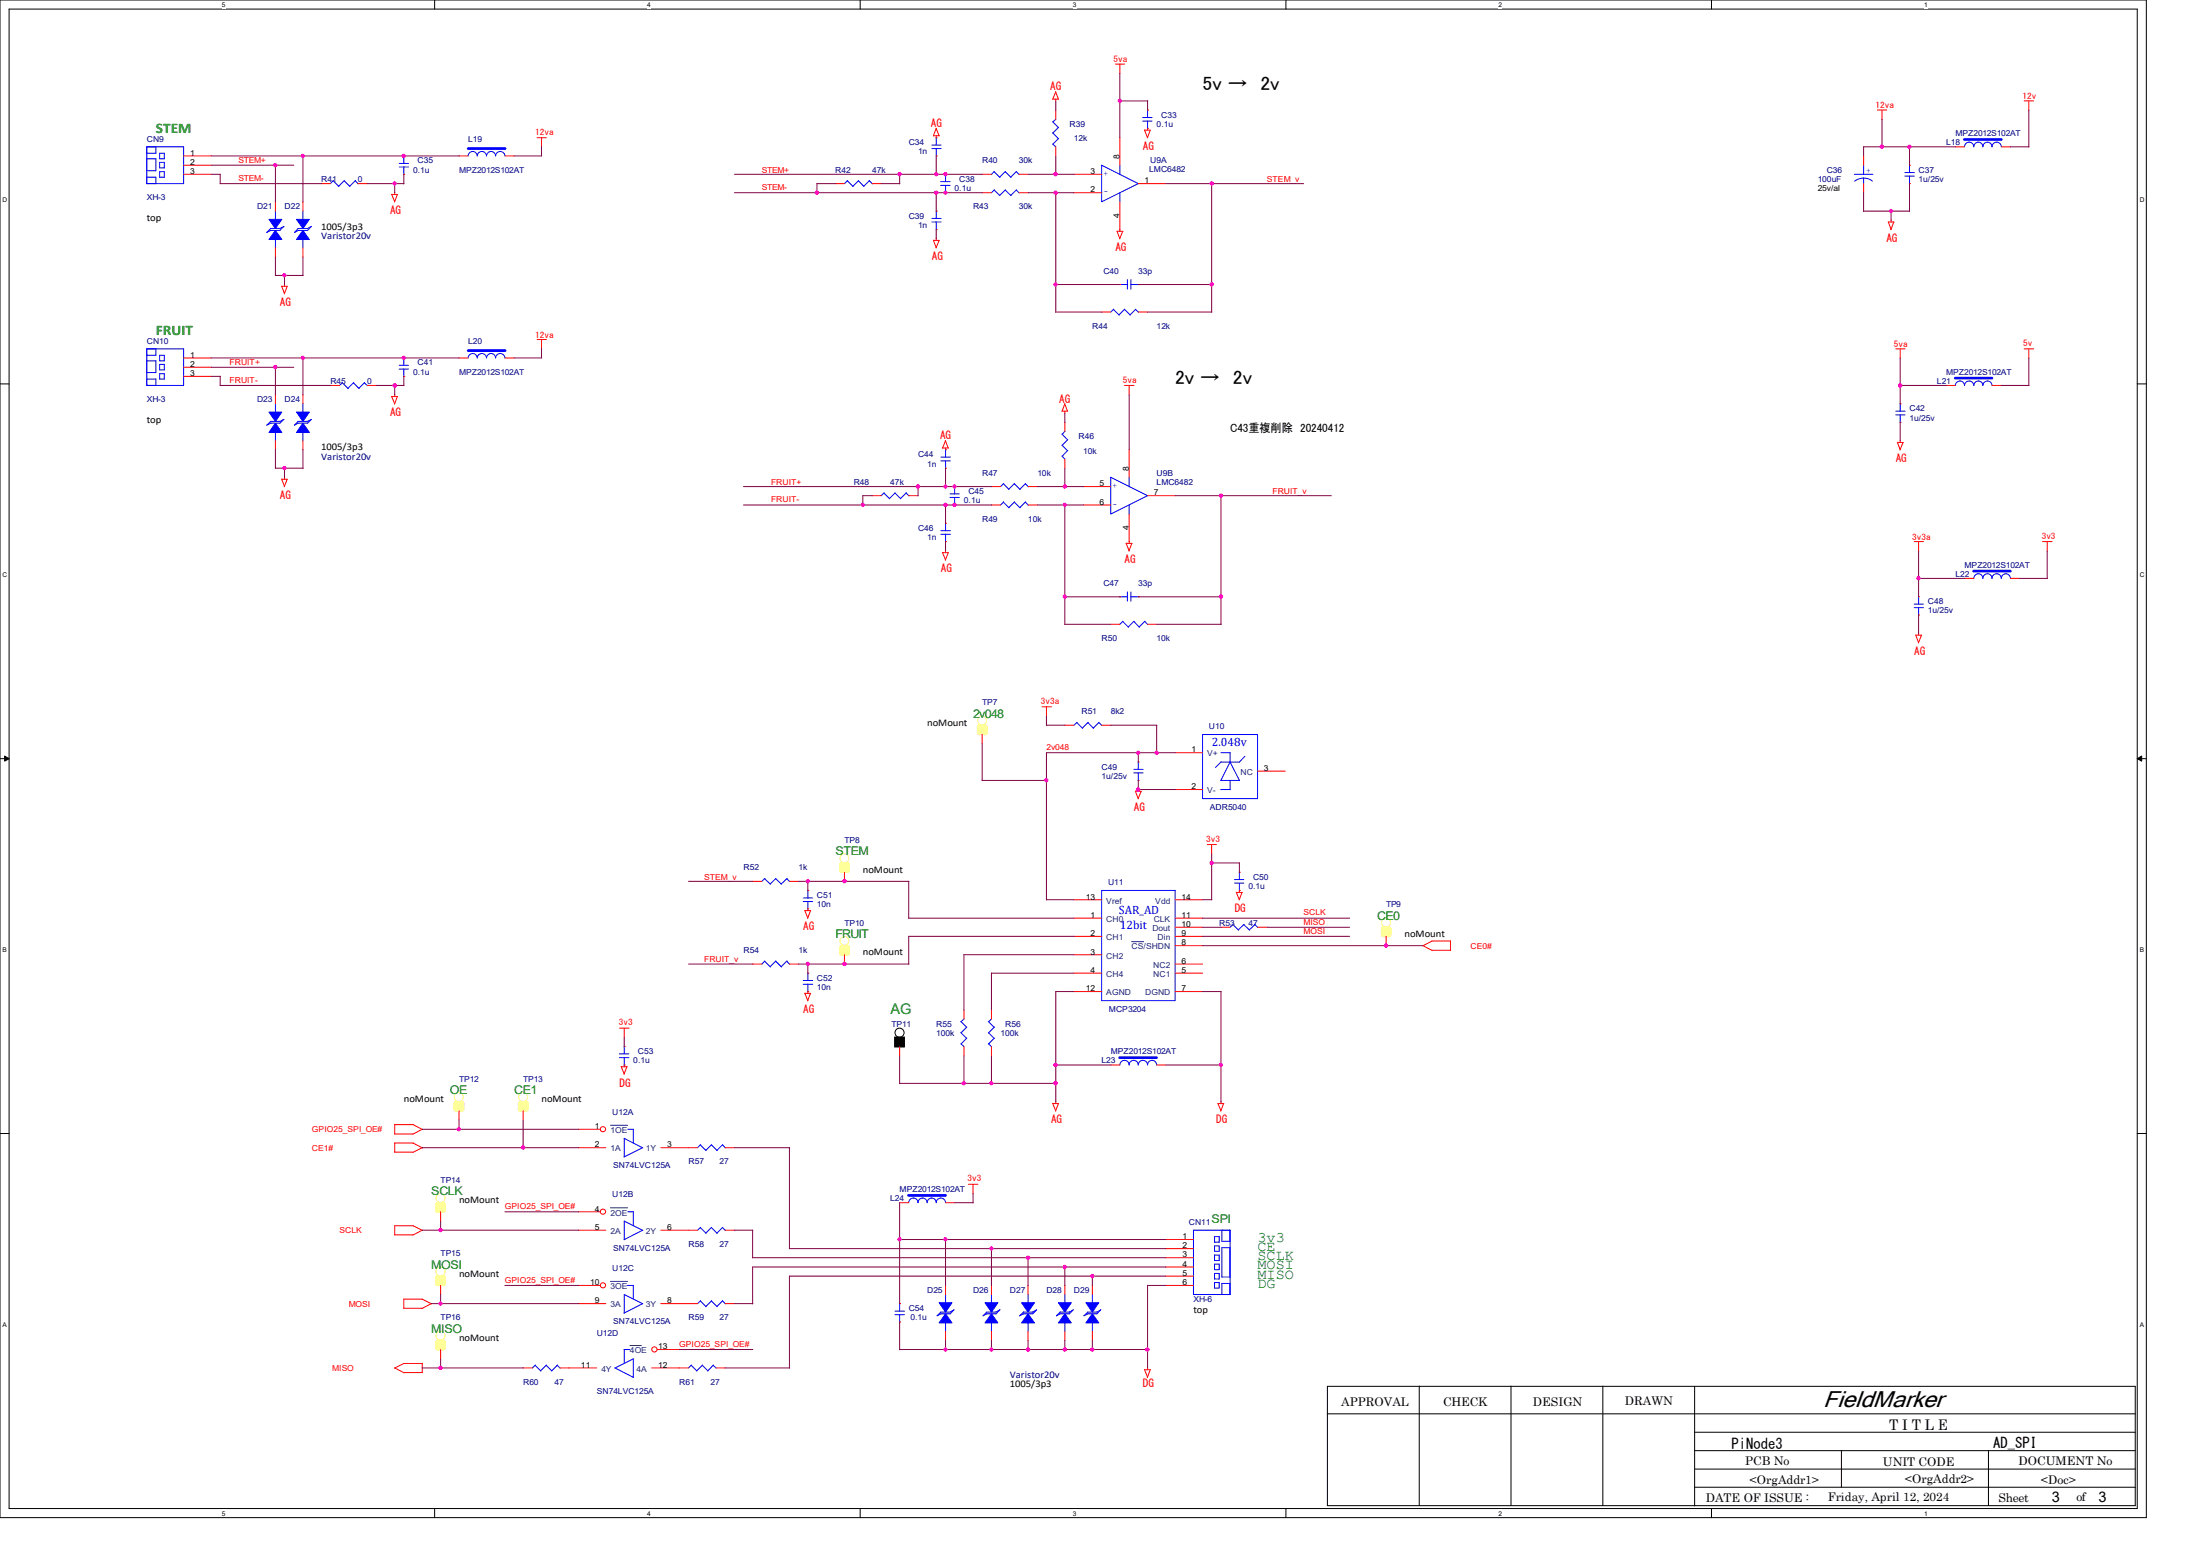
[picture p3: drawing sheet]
<svg xmlns="http://www.w3.org/2000/svg" width="420mm" height="297mm" viewBox="0 0 420 297" stroke-linecap="round" stroke-linejoin="round" font-family="sans-serif">
<path d="M0 0h409.7v289.7h-409.7zM1.7 1.7h406.3v286.3h-406.3z" fill="none" stroke="#000" stroke-width=".19"/>
<g fill="#fff">
<path d="M42.3 .2h.7v1.4h-.7z"/>
<path d="M42.3 288.2h.7v1.4h-.7z"/>
</g>
<path d="M83 0v1.7M83 288v1.7" fill="none" stroke="#000" stroke-width=".19"/>
<g fill="#fff">
<path d="M123.6 .2h.6v1.4h-.6z"/>
<path d="M123.6 288.2h.6v1.4h-.6z"/>
</g>
<path d="M164.2 0v1.7M164.2 288v1.7" fill="none" stroke="#000" stroke-width=".19"/>
<g fill="#fff">
<path d="M204.8 .2h.7v1.4h-.7z"/>
<path d="M204.8 288.2h.7v1.4h-.7z"/>
</g>
<path d="M245.5 0v1.7M245.5 288v1.7" fill="none" stroke="#000" stroke-width=".19"/>
<g fill="#fff">
<path d="M286.1 .2h.7v1.4h-.7z"/>
<path d="M286.1 288.2h.7v1.4h-.7z"/>
</g>
<path d="M326.7 0v1.7M326.7 288v1.7" fill="none" stroke="#000" stroke-width=".19"/>
<g fill="#fff">
<path d="M367.3 .2h.7v1.4h-.7z"/>
<path d="M367.3 288.2h.7v1.4h-.7z"/>
<path d="M.5 37.5h.9v1.4h-.9z"/>
<path d="M408.5 37.5h.9v1.4h-.9z"/>
<path d="M.5 109.1h.9v1.3h-.9z"/>
<path d="M408.5 109.1h.9v1.3h-.9z"/>
</g>
<path d="M0 73.3h1.7M408 73.3h1.7" fill="none" stroke="#000" stroke-width=".19"/>
<g fill="#fff">
<path d="M.5 180.6h.8v1.4h-.8z"/>
<path d="M408.5 180.6h.8v1.4h-.8z"/>
</g>
<path d="M0 144.8h1.7M408 144.8h1.7" fill="none" stroke="#000" stroke-width=".19"/>
<path d="M.9 144.3l.8 .5-.8 .5zM408 144.8l.9-.5v1z" fill="#000" stroke="#000" stroke-width=".19"/>
<g fill="#fff">
<path d="M.5 252.1h.8v1.4h-.8z"/>
<path d="M408.5 252.1h.8v1.4h-.8z"/>
</g>
<g fill="none" stroke="#000" stroke-width=".19">
<path d="M171.7 198v.4M171.7 199.4v.4M0 216.4h1.7M408 216.4h1.7M253.4 269.9h154.2M253.4 264.6h154.2v22.8h-154.2zM270.9 264.6v22.8M288.5 264.6v22.8M306 264.6v22.8M323.5 273.4h84.1M323.5 276.9h84.2M323.5 264.6v22.8"/>
<path d="M351.5 276.9v7M379.6 276.9v10.5M323.5 280.4h84.1M323.5 283.9h84.2"/>
<circle cx="171.7" cy="197.1" r=".87"/>
</g>
<g fill="none" stroke="#f00" stroke-width=".19">
<path d="M201 18.9h1.1M201.5 17.5l.6 1.4M201.5 18.9v.4M201.5 17.5l-.5 1.5M212.9 12.2h1.8M213.8 12.2v1.9M386.4 19.3h1.8M387.3 19.3v1.7M35.1 29.8h5.2M35.1 31.5h5.2M35.1 33.3h5.2M52.6 38.5v1.8"/>
<path d="M57.8 38.5v1.8M61.3 35.1h1.8M68.3 35.1h1.8M74.8 37.1l.6 1.4M74.8 37.1h1.1l-.6 1.5M75.4 36.7v.4M77.1 33.3h.1M77.1 29.8h.1M87.6 29.8h1.8M96.4 29.8h1.7M102.5 26.3h1.8M103.4 26.3v1.8"/>
<path d="M159.5 35.1h1.7M166.5 35.1h1.7M178.2 25.9h1.1M178.7 24.5l.6 1.4M178.7 26.3h.1M178.7 29.8h.1M178.7 25.9v.4M178.7 24.5l-.5 1.5M180.5 36.8h.1M180.5 33.3h.1M187.5 33.3h1.8M187.5 36.8h1.8"/>
<path d="M194.5 33.3h1.8M194.5 36.8h1.8M201.5 21v1.8M201.5 28v1.8M205 33.3h5.3M205 36.8h5.3M213.8 26.3v5.2M213.8 38.5v5.7M217.3 35.1h5.2M218.5 24.8l.6 1.5M218.5 24.8h1.1M219.1 24.5h.1"/>
<path d="M219.1 21h.1M219.1 24.5v.3M219.6 24.8l-.6 1.5M355.8 29.8v1.7M355.8 35.1v1.7M358.4 21h1.8M359.3 21v1.8M364.5 31.5h.1M364.5 35.1h.1M373.3 28h1.7M382.1 28h1.7M52.6 47.3v1.8"/>
<path d="M53.8 54.6l.5 1.4M53.8 54.7h1.1M54.3 54.3v.4M54.8 54.7l-.5 1.4M57.8 47.3v1.8M178.2 45.8l.5 1.5M178.2 45.9h1.1M178.7 40.3h.1M178.7 43.8h.1M178.7 45.5v.4M179.3 45.9l-.6 1.4M210.3 59.6h1.7"/>
<path d="M213.2 44.1l.6 1.5M213.3 44.2h1.1M213.8 54.3h.1M214.3 44.2l-.6 1.4M217.3 54.3h.1M217.3 59.6h1.8M360.5 42.3l.5 1.5M360.5 42.4h1.1M361 42v.4M361.5 42.4l-.5 1.5M35.1 68.3h5.2M35.1 70.1h5.2"/>
<path d="M35.1 71.8h5.2M52.6 75.4v1.7M57.8 75.4v1.7M63.1 73.6h1.7M70.1 73.6h1.7M74.8 75.6l.6 1.5M74.8 75.7h1.1l-.6 1.4M75.4 75.3v.4M77.1 71.8h.1M77.1 68.3h.1M87.6 68.3h1.8M96.4 68.3h1.7"/>
<path d="M102.5 64.8h1.8M103.4 64.8v1.8M202.8 78.5h1M203.2 77l.6 1.5M203.3 78.5v.4M203.3 77.1l-.6 1.4M214.7 73.6h1.8M215.6 73.6v1.8M361.9 66.6h1.8M362.8 77.1h.1M362.8 66.6v1.8M371.5 73.6h1.8"/>
<path d="M380.3 73.6h1.8M386.4 66.6h1.8M387.3 66.6v1.8M52.6 84.1v1.8M53.8 91.4l.5 1.5M53.8 91.5h1.1M54.3 91.1v.4M54.8 91.5l-.5 1.4M57.8 84.1v1.8M166.5 94.6h1.7M173.5 94.6h1.8M180 85.5h1.1"/>
<path d="M180.5 84.1l.5 1.4M180.5 85.9h.1M180.5 89.4h.1M180.5 99.9h.1M180.5 85.5v.4M180.5 84.1l-.6 1.5M182.2 96.4h.1M182.2 92.9h.1M189.3 92.9h1.7M189.3 96.4h1.7M196.3 92.9h1.7M196.3 96.4h1.7"/>
<path d="M203.3 80.6v1.7M203.3 87.6v1.8M206.8 92.9h5.2M206.8 96.4h5.2M215.6 85.9v5.2M215.6 98.1v5.6M219.1 94.6h5.2M362.2 84.4l.6 1.5M362.2 84.5h1.1M362.8 80.6h.1M362.8 84.1v.4M363.3 84.5l-.6 1.4"/>
<path d="M179.9 105.5l.6 1.4M180 105.5h1.1M180.5 103.4h.1M180.5 105.1v.4M181 105.5l-.5 1.4M212 119.2h1.8M213.8 113.9h.1M215 103.7l.6 1.5M215 103.7h1.1M216.1 103.7l-.6 1.5M217.3 113.9h.1M219.1 119.2h1.7"/>
<path d="M365.4 103.4h1.8M366.3 113.9h.1M366.3 117.4h.1M366.3 103.4v1.8M375 110.4h1.8M383.8 110.4h1.8M389.9 103.4h1.9M390.8 103.4v1.8M198.9 134.9h1.8M199.8 134.9v1.8M203.3 138.4h1.7M210.3 138.4h1.7"/>
<path d="M365.7 121.2l.5 1.5 .6-1.5M365.8 121.2h1.1M366.3 120.9v.3M187.5 140.2v1.7M216.7 151l.6 1.4M216.8 151h1.1l-.6 1.5M217.3 145.5h.1M217.3 149h.1M217.3 150.7v.3M224.3 143.7h5.3M224.3 150.7h5.3M240.1 147.2h5.3"/>
<path d="M143.7 168.2h1.8M150.7 168.2h1.7M153.6 173.8l.6 1.5M153.7 173.8h1.1M154.2 170h.1M154.2 173.5h.1M154.2 173.4v.4M154.7 173.8l-.5 1.5M161.2 166.5v1.7M205 175.3h5.3M205 178.7h5.3M205 171.7h5.3"/>
<path d="M224.3 177h5.3M224.3 175.3h5.3M224.3 178.7h5.3M224.3 171.7h5.3M230.5 161.2h1.7M231.3 161.2v1.8M233.1 177h1.7M236 170.3l.6 1.5 .5-1.5M236.1 170.3h1.1M236.6 170h.1M236.6 166.5h.1M236.6 169.9v.4"/>
<path d="M240.1 177h1.8M264.6 178.7v1.8M273.3 179.6h3.6M273.4 179.6l-1.8 1M276.9 179.6v1.8M118.3 196.3h1.8M119.2 199.8h.1M119.2 196.3v1.8M143.7 184h1.8M150.7 184h1.7M153.6 189.6l.6 1.4M153.7 189.6h1.1"/>
<path d="M154.2 185.8h.1M154.2 189.3h.1M154.2 189.2v.4M154.7 189.6l-.5 1.5M161.2 182.2v1.8M171.7 199.8v1.7M184 192.8v1.7M184 199.8v1.7M189.3 192.8v1.7M189.3 199.8v1.7M205 182.2h5.3M205 185.8h5.3"/>
<path d="M205 189.3h5.3M224.3 184h5.3M224.3 185.8h5.3M224.3 189.3h5.3M224.3 180.5h5.3M271.7 180.5l1.7 .9M273.4 181.4h3.5M75.3 216.5h3.6M75.3 219.9h3.6M75.4 214.6v1.9M75.4 218.1v1.8M75.4 214.7h3.5"/>
<path d="M75.4 218.2h3.5M78.9 214.7l1.7 .9M78.9 218.2l1.7 .9M80.6 215.6l-1.8 .9M80.6 219.1l-1.8 .9M87.6 212v1.8M99.9 212v1.8M110.4 219.1h5.3M110.4 215.6h4.2M118.6 203.6l.6 1.4M118.6 203.6h1.1l-.6 1.5M119.2 203.3h.1"/>
<path d="M119.2 203.2v.4M126.2 219.1h7M138.4 219.1h1.8M201 210.6l.5 1.4M201 210.7h1.1M201.5 210.3v.4M202.1 210.7l-.6 1.4M212 203.3h1.8M220.8 203.3h1.7M232.5 210.6l.6 1.4M232.5 210.7h1.1l-.6 1.4M233.1 210.3v.4"/>
<path d="M75.3 235.7h3.6M78.9 234l1.7 .9M78.9 234h-3.5v1.7M80.6 234.8l-1.8 1M84.1 231.3v1.8M110.4 234.8h5.3M110.4 231.3h4.2M126.2 234.8h7M138.4 234.8h1.8M171.7 229.6h1.8M180.5 229.6h1.7M184.9 226.1h1.8"/>
<path d="M185.8 226.1v1.8M222.5 236.6h5.3M222.5 238.3h5.3M77 249.7h3.6M77.1 248h3.5M77.1 247.9v1.8M80.6 248l1.8 .9M82.3 248.8l-1.7 1M84.1 245.4v1.7M84.1 257.6v1.8M110.4 248.8h5.3M110.4 245.4h4.2"/>
<path d="M125.5 257.6h4.2M126.2 248.8h7M138.4 248.8h1.8M171.7 248.8h.1M171.7 252.3h.1M180.5 245.4v1.7M180.5 254.1v1.8M189.3 245.4v1.7M189.3 254.1v1.8M196.3 245.4v1.7M196.3 254.1v1.8M203.3 245.4v1.7"/>
<path d="M203.3 254.1v1.8M208.5 245.4v1.7M208.5 254.1v1.8M222.5 245.4h5.3M222.5 240.1h5.3M222.5 241.9h5.3M222.5 243.6h5.3M75.4 261.1l1.7 .9M77 260.3h3.6M77.1 260.3l-1.8 .9M77.1 262h3.5M80.6 260.2v1.8"/>
<path d="M99.9 261.1h1.7M106.9 261.1h7M124.4 261.1h7M136.7 261.1h1.7M218.5 261.4l.6 1.5M218.5 261.5h1.1M219.1 261.1v.4M219.6 261.5l-.6 1.4"/>
<circle cx="115.1" cy="215.5" r=".5"/>
<circle cx="115.1" cy="231.3" r=".5"/>
<circle cx="115.1" cy="245.3" r=".5"/>
<circle cx="124.9" cy="257.6" r=".5"/>
</g>
<g fill="none" stroke="#00f" stroke-width=".19">
<path d="M28 28h7.1v7.1h-7.1zM28 30.3h1.8v2.3h-1.8M28 33.8h1.8v1.3M29.8 28v1.3h-1.8M30.5 29.3h.9v1h-.9zM30.5 32.8h.9v1h-.9zM30.5 31h.9v1h-.9zM63.6 34.5l1.1 1.1M63.6 34.5l-.5 .6M65.7 34.5l1.1 1.1M65.7 34.5l-1.1 1.1M67.8 34.5l.6 .6"/>
<path d="M67.9 34.5l-1.1 1.1M76.2 31.9h1.8M76.2 31.2h1.8M77.1 29.7v1.5M77.1 31.9v1.4M89.4 29.8a.87 .87 0 0 1 .8-.9 .87 .87 0 0 1 .9 .9 .89 .89 0 0 1 .9-.9 .89 .89 0 0 1 .9 .9 .87 .87 0 0 1 .8-.9 .87 .87 0 0 1 .9 .9 .89 .89 0 0 1 .9-.9 .89 .89 0 0 1 .9 .9M161.8 34.5l1.1 1.1M161.8 34.5l-.6 .6M163.9 34.5l1 1.1M163.9 34.5l-1.1 1.1M165.9 34.5l.6 .6M166 34.5l-1.1 1.1"/>
<path d="M177.9 27.7h1.8M177.9 28.4h1.8M178.7 26.2v1.5M178.7 28.4v1.4M179.6 35.4h1.8M179.6 34.7h1.8M180.5 33.2v1.5M180.5 35.4v1.4M189.8 32.8l1.1 1.1M189.8 36.3l1.1 1M189.8 32.7l-.5 .6M189.8 36.2l-.5 .6"/>
<path d="M191.9 32.8l1.1 1.1M191.9 36.3l1.1 1M191.9 32.7l-1.1 1.1M191.9 36.2l-1.1 1.1M194 32.8l.6 .5M194 36.3l.6 .5M194.1 32.7l-1.1 1.1M194.1 36.2l-1.1 1.1M201 27.5l.5 .5M201 25.4l1.1 1.1M201 23.2l1.1 1.1M201.6 22.7l-.6 .6"/>
<path d="M202.1 26.4l-1.1 1.1M202.1 24.3l-1.1 1.1M210.3 31.5l7 3.6-7 3.4zM213.8 31.5v1.8M213.8 36.8v1.8M218.1 23.1h1.8M218.1 22.4h1.8M219.1 21v1.4M219.1 23.1v1.5M354 33.3h3.5M355.8 34l.7 .1 1 .5M355.8 34l-1.1 .2-.6 .4"/>
<path d="M355.8 31.5v1.8M355.8 34v1.1M363.6 32.9h1.9M363.6 33.6h1.9M364.5 31.5v1.4M364.5 33.6v1.5M375 28a.89 .89 0 0 1 .9-.9 .89 .89 0 0 1 .9 .9 .87 .87 0 0 1 .9-.9 .87 .87 0 0 1 .8 .9 .87 .87 0 0 1 .9-.9 .87 .87 0 0 1 .9 .9 .89 .89 0 0 1 .9-.9 .89 .89 0 0 1 .9 .9M51.6 43.6h1.8l.8-.4-.8 .8h-1.8M51.7 43.6l-.8 .8 .8-.4M52.6 40.3v1.7M52.6 45.5v1.8M56.9 43.6h1.8l.7-.4-.7 .8h-1.8"/>
<path d="M56.9 43.6l-.7 .8 .7-.4M57.8 40.3v1.7M57.8 45.5v1.8M177.9 41.7h1.8M177.9 42.4h1.8M178.7 40.3v1.4M178.7 42.4v1.5M212.6 59.1l1.1 1.1M212.6 59l-.6 .6M213.7 54.3h1.5M214.7 59.1l1.1 1.1M214.7 59l-1.1 1.1"/>
<path d="M215.2 53.4v1.8M215.9 54.3h1.4M215.9 53.4v1.8M216.8 59.1l.5 .5M216.8 59l-1.1 1.1M28 68.9h1.8v2.2h-1.8M28 72.3h1.8v1.3M28 66.6h7.1v7h-7.1zM29.8 66.6v1.2h-1.8M30.5 67.8h.9v1.1h-.9zM30.5 69.6h.9v1h-.9zM30.5 71.3h.9v1h-.9z"/>
<path d="M52.6 77v1.9M57.8 77v1.9M65.4 73.1l1.1 1.1M65.4 73l-.6 .6M67.5 73.1l1 1.1M67.5 73l-1.1 1.1M69.6 73.1l.5 .5M69.6 73l-1.1 1.1M76.2 70.4h1.8M76.2 69.7h1.8M77.1 68.3v1.4M77.1 70.4v1.5"/>
<path d="M89.4 68.3a.87 .87 0 0 1 .8-.8 .87 .87 0 0 1 .9 .8 .89 .89 0 0 1 .9-.8 .89 .89 0 0 1 .9 .8 .87 .87 0 0 1 .8-.8 .87 .87 0 0 1 .9 .8 .89 .89 0 0 1 .9-.8 .89 .89 0 0 1 .9 .8M361.9 78.5h1.8M361.9 79.2h1.8M362.8 77v1.5M362.8 79.2v1.4M373.3 73.6a.87 .87 0 0 1 .9-.9 .87 .87 0 0 1 .8 .9 .89 .89 0 0 1 .9-.9 .89 .89 0 0 1 .9 .9 .87 .87 0 0 1 .9-.9 .87 .87 0 0 1 .8 .9 .87 .87 0 0 1 .9-.9 .87 .87 0 0 1 .9 .9M51.6 80.4h1.8l.8-.3-.8 .7h-1.8M51.7 80.4l-.8 .8 .8-.4M52.6 82.3v1.8M56.9 80.4h1.8l.7-.3-.7 .7h-1.8M56.9 80.4l-.7 .8 .7-.4M57.8 82.3v1.8"/>
<path d="M168.7 94.1l1.1 1.1M168.8 94.1l-.6 .5M170.9 94.1l1.1 1.1M170.9 94.1l-1.1 1.1M173 94.1l.5 .6M173 94.1l-1.1 1.1M179.6 87.2h1.8M179.6 88h1.8M180.5 85.8v1.4M180.5 88v1.4M180.5 99.8v1.5M181.4 95h1.7"/>
<path d="M181.4 94.3h1.7M182.2 92.8v1.5M182.2 95v1.4M191.6 92.3l1 1.1M191.6 95.8l1 1.1M191.6 92.3l-.6 .6M191.6 95.8l-.6 .6M193.6 92.3l1.1 1.1M193.6 95.8l1.1 1.1M193.7 92.3l-1.1 1.1M193.7 95.8l-1.1 1.1M195.7 92.3l.6 .6"/>
<path d="M195.7 95.8l.6 .6M195.8 92.3l-1.1 1.1M195.8 95.8l-1.1 1.1M202.7 87l.6 .6M202.7 85l1.1 1M202.7 82.8l1.1 1.1M203.3 82.3l-.5 .6M203.8 86l-1 1.1M203.8 83.9l-1 1.1M212 91.1l7.1 3.5-7.1 3.5zM215.6 91.1v1.8M215.6 96.4v1.8"/>
<path d="M179.6 101.3h1.8M179.6 102h1.8M180.5 102v1.4M213.7 113.9h1.5M214.3 118.6l1.1 1.1M214.4 118.6l-.6 .6M215.2 113v1.8M215.9 113v1.8M215.9 113.9h1.4M216.5 118.6l-1.1 1.1M218.5 118.6l.6 .6M218.6 118.6l-1.1 1.1-1-1.1"/>
<path d="M365.4 115.3h1.8M365.4 116h1.8M366.3 113.9v1.4M366.3 116v1.4M376.8 110.4a.87 .87 0 0 1 .9-.9 .87 .87 0 0 1 .8 .9 .87 .87 0 0 1 .9-.9 .87 .87 0 0 1 .9 .9 .89 .89 0 0 1 .9-.9 .89 .89 0 0 1 .9 .9 .87 .87 0 0 1 .8-.9 .87 .87 0 0 1 .9 .9M205.6 137.9l1.1 1.1M205.6 137.9l-.6 .5M207.7 137.9l1 1.1M207.7 137.9l-1.1 1.1M209.8 137.9l.6 .6M209.8 137.9l-1.1 1.1M216.5 146.9h1.7"/>
<path d="M216.5 147.5h1.7M217.3 145.4v1.5M217.3 147.5v1.5M229.6 140.2h10.5v12.2h-10.5zM233 149l1.8-3.5 1.8 3.5M233 150.7h1.8M233.1 145.5h3.5M233.1 149h3.5M233.1 143.7h1.8M233.1 145.4l-1.1 1.1M234.8 143.7v1.8M234.8 149v1.7"/>
<path d="M237.7 144.4l-1.1 1.1M146 167.7l-.5 .5M148.1 167.7l1.1 1.1M148.1 167.7l-1 1.1-1.1-1.1M150.2 167.7l.5 .6M150.2 167.7l-1.1 1M153.3 171.4h1.9M153.3 172.1h1.9M154.2 169.9v1.5M154.2 172.1v1.4M210.3 170h14v21h-14zM235.4 176.5l1 1"/>
<path d="M235.4 176.4l-.6 .6M235.7 168.6h1.7M235.7 167.9h1.7M236.6 166.5v1.4M236.6 168.6v1.4M237.4 176.5l1.1 1M237.5 176.4l-1.1 1.1M239.6 176.5l.5 .5M239.6 176.4l-1.1 1.1M119.2 199.7v1.5M146 183.5l1.1 1.1M146 183.4l-.5 .6"/>
<path d="M148.1 183.5l1.1 1.1M148.1 183.4l-1.1 1.1M150.2 183.5l.5 .6M150.2 183.4l-1.1 1.1M153.3 187.2h1.9M153.3 187.9h1.9M154.2 185.7v1.5M154.2 187.9v1.4M183.4 199.2l.6 .6M183.4 197.1l1.1 1.1M183.4 195l1.1 1.1M184.1 194.5l-.6 .5"/>
<path d="M184.6 198.2l-1.1 1.1M184.6 196l-1.1 1.1M188.7 199.2l.6 .6M188.7 197.1l1.1 1.1M188.7 195l1.1 1.1M189.3 194.5l-.6 .5M189.8 198.2l-1.1 1.1M189.8 196l-1.1 1.1M118.2 201.9h1.9M118.2 201.2h1.9M119.2 201.9v1.4M119.8 215.6h1.1"/>
<path d="M120.9 215.6v2.6M122.7 219.1l-3.6 1.8M122.7 219.1l-3.5-1.8v3.6M133.7 218.5l1.1 1.1M133.7 218.5l-.5 .6M135.8 218.5l1.1 1.1M135.8 218.5l-1.1 1.1M137.9 218.5l.6 .6M138 218.5l-1.1 1.1M213.8 203.3a.89 .89 0 0 1 .9-.9 .89 .89 0 0 1 .9 .9 .87 .87 0 0 1 .8-.9 .87 .87 0 0 1 .9 .9 .89 .89 0 0 1 .9-.9 .89 .89 0 0 1 .9 .9 .87 .87 0 0 1 .8-.9 .87 .87 0 0 1 .9 .9M119.8 231.3h1.1M120.9 231.3v2.7"/>
<path d="M122.7 234.8l-3.6 1.8M122.7 234.9l-3.5-1.8v3.5M133.7 234.3l1.1 1.1M133.7 234.3l-.5 .5M135.8 234.3l1.1 1.1M135.8 234.3l-1.1 1.1M137.9 234.3l.6 .6M138 234.3l-1.1 1.1M173.5 229.6a.89 .89 0 0 1 .9-.9 .89 .89 0 0 1 .9 .9 .87 .87 0 0 1 .8-.9 .87 .87 0 0 1 .9 .9 .87 .87 0 0 1 .9-.9 .87 .87 0 0 1 .8 .9 .89 .89 0 0 1 .9-.9 .89 .89 0 0 1 .9 .9M227.8 234.8h7v12.3h-7zM231.9 236.1h.8v1h-.8zM231.9 237.8h.8v1h-.8z"/>
<path d="M231.9 239.6h.8v1h-.8zM233.3 234.8v2.1h1.5M234.8 238.2h-1.5v5.6h1.5M119.1 257.6h1.1M119.2 257.6v2.5M119.7 245.4h1.2M120.9 245.4v2.5M122.7 248.8l-3.6 1.9M122.7 248.9l-3.5-1.8v3.6M133.7 248.3l1.1 1.1M133.7 248.3l-.5 .5M135.8 248.3l1.1 1.1"/>
<path d="M135.8 248.3l-1.1 1.1M137.9 248.3l.6 .6M138 248.3l-1.1 1.1M170.9 250.3h1.8M170.9 251h1.8M171.7 248.8v1.5M171.7 251v1.4M179.6 250.4h1.8l.7-.4-.7 .8h-1.8M179.6 250.4l-.7 .8 .7-.4M180.5 247.1v1.7M180.5 252.3v1.8M188.3 250.4h1.9l.7-.4-.7 .8h-1.9"/>
<path d="M188.4 250.4l-.7 .8 .7-.4M189.3 247.1v1.7M189.3 252.3v1.8M195.4 250.4h1.7l.8-.4-.8 .8h-1.7l-.8 .4zM196.3 247.1v1.7M196.3 252.3v1.8M202.4 250.4h1.8l.7-.4-.7 .8h-1.8M202.4 250.4l-.7 .8 .7-.4M203.3 247.1v1.7M203.3 252.3v1.8M207.6 250.4h1.8l.7-.4-.7 .8h-1.8M207.7 250.4l-.8 .8 .8-.4"/>
<path d="M208.5 247.1v1.7M208.5 252.3v1.8M231.9 241.3h.8v1.1h-.8zM231.9 243.1h.8v1h-.8zM231.9 244.8h.8v1.1h-.8zM234.8 245h-1.5v2.1M102.2 260.6l-.6 .5M104.3 260.6l1.1 1.1M104.3 260.6l-1 1.1-1.1-1.1M106.4 260.6l.5 .6M106.4 260.6l-1.1 1.1M117.3 261.2l3.6-1.8v3.5"/>
<path d="M117.4 261.1l3.5 1.8M132 260.6l1.1 1.1M132 260.6l-.6 .5M134.1 260.6l1.1 1.1M134.1 260.6l-1.1 1.1M136.1 260.6l.6 .6M136.2 260.6l-1.1 1.1"/>
</g>
<path d="M89.4 28.4h7M375 26.6h7.1M89.4 66.9h7M373.3 72.2h7M376.8 109h7M213.7 201.9h7.1M173.4 228.2h7.1" fill="none" stroke="#00f" stroke-width=".51"/>
<path d="M216 179.7h2.3M116.5 214.8h3.3M116.5 230.5h3.3M116.5 244.6h3.3M120.3 256.8h2.1" fill="none" stroke="#004080" stroke-width=".19"/>
<g fill="none" stroke="#ffff80" stroke-width=".19">
<path d="M187.5 138.4v.4M187.5 139.8v.4M161.2 164.7v.4M161.2 166.1v.4M264.6 177v.3M264.6 178.4v.3M161.2 180.5v.3M161.2 181.9v.3M87.6 210.3v.4M87.6 211.7v.3M99.9 210.3v.4M99.9 211.7v.3"/>
<path d="M84.1 229.5v.4M84.1 230.9v.4M84.1 243.5v.4M84.1 244.9v.5M84.1 255.8v.4M84.1 257.2v.4"/>
<circle cx="187.5" cy="137.5" r=".86"/>
<circle cx="161.2" cy="179.6" r=".86"/>
<circle cx="161.2" cy="163.8" r=".86"/>
<circle cx="264.6" cy="176.1" r=".87"/>
<circle cx="87.6" cy="209.4" r=".86"/>
<circle cx="99.9" cy="209.4" r=".86"/>
<circle cx="84.1" cy="228.7" r=".87"/>
<circle cx="84.1" cy="242.7" r=".87"/>
<circle cx="84.1" cy="255" r=".87"/>
</g>
<path d="M187 138.8h1v1h-1zM160.7 165.1h1.1v1h-1.1zM264.1 177.3h1v1.1h-1zM160.7 180.8h1.1v1.1h-1.1zM87.1 210.7h1v1h-1zM99.4 210.7h1v1h-1zM83.6 229.9h1v1.1h-1zM83.6 243.9h1v1.1h-1zM83.6 256.2h1v1.1h-1z" fill="none" stroke="#ffff80" stroke-width="1"/>
<g fill="#00f" stroke="#00f" stroke-width=".19">
<path d="M57.8 80.8l1.3 1.7h-2.5z" fill-rule="evenodd"/>
<path d="M56.6 78.7h2.5l-1.3 1.7z" fill-rule="evenodd"/>
<path d="M52.6 80.8l1.2 1.7h-2.4z" fill-rule="evenodd"/>
<path d="M51.4 78.7h2.4l-1.2 1.7z" fill-rule="evenodd"/>
<path d="M203.3 250.8l1.2 1.7h-2.4z" fill-rule="evenodd"/>
<path d="M202.1 248.7h2.4l-1.2 1.7z" fill-rule="evenodd"/>
<path d="M57.8 44l1.3 1.7h-2.5z" fill-rule="evenodd"/>
<path d="M56.6 41.9h2.5l-1.3 1.7z" fill-rule="evenodd"/>
<path d="M208.5 250.8l1.3 1.7h-2.5z" fill-rule="evenodd"/>
<path d="M207.3 248.7h2.5l-1.3 1.7z" fill-rule="evenodd"/>
<path d="M196.3 250.8l1.2 1.7h-2.5z" fill-rule="evenodd"/>
<path d="M195 248.7h2.5l-1.2 1.7z" fill-rule="evenodd"/>
<path d="M189.3 250.8l1.2 1.7h-2.5z" fill-rule="evenodd"/>
<path d="M188 248.7h2.5l-1.2 1.7z" fill-rule="evenodd"/>
<path d="M52.6 44l1.2 1.7h-2.4z" fill-rule="evenodd"/>
<path d="M51.4 41.9h2.4l-1.2 1.7z" fill-rule="evenodd"/>
<path d="M180.5 250.8l1.2 1.7h-2.4z" fill-rule="evenodd"/>
<path d="M179.3 248.7h2.4l-1.2 1.7z" fill-rule="evenodd"/>
</g>
<path d="M171.2 198.4h1.1v1h-1.1z" fill-rule="evenodd" fill="#000" stroke="#000" stroke-width="1"/>
<g fill="none" stroke="#800040" stroke-width=".19">
<path d="M201.5 19.3v1.7M213.8 19.3h5.3M213.8 14v12.3M219.1 19.3v1.7M40.3 29.8h47.4M40.3 31.5h15.8M40.3 33.3h1.8M42 35.1h19.4M42 33.3v1.8M52.6 31.5v7.1M57.8 29.8v8.8M70.1 35.1h7"/>
<path d="M75.4 35v1.8M77.1 33.3v1.8M98.1 29.8h5.3M103.4 28v1.8M140.2 33.3h47.3M140.2 36.8h47.3M159.5 35.1h-3.5v1.7M168.2 35.1h3.6M171.7 33.3v1.8M178.7 29.8v3.5M178.7 36.8v3.5M196.3 33.3h8.8"/>
<path d="M196.3 36.8h8.8M201.5 29.8v3.5M201.5 36.8v22.8M222.5 35.1h26.4M231.3 35.1v24.5M355.8 36.8v3.5M359.3 22.8v5.3M364.5 28v3.6M364.5 35.1v5.2M373.3 28h-17.5v1.8M383.8 28h3.5M387.3 21v7.1"/>
<path d="M52.6 49.1v3.5M52.6 52.6h5.3M54.3 52.6v1.8M57.8 49.1v3.5M178.7 43.8v1.8M201.5 54.3h12.3M201.5 59.6h8.9M217.3 54.3h14.1M219.1 59.6h12.3M355.7 40.3h8.8M361 40.3v1.8M40.3 68.3h47.4"/>
<path d="M40.3 70.1h15.8M40.3 71.8h1.8M42 73.6h21.1M42 71.8v1.8M52.6 70.1v5.3M57.8 68.3v7.1M71.8 73.6h5.3M75.4 73.6v1.8M77.1 71.8v1.8M98.1 68.3h5.3M103.4 66.5v1.8M203.3 78.9v1.7"/>
<path d="M215.6 75.4v10.5M362.8 73.6h8.8M362.8 68.3v8.8M382.1 73.6h5.2M387.3 68.3v5.3M52.6 85.9v3.5M52.6 89.4h5.3M54.3 89.4v1.7M57.8 85.9v3.5M141.9 92.9h47.4M141.9 96.4h47.4M166.5 94.6h-1.8v1.8"/>
<path d="M175.3 92.9v1.8M180.5 89.4v3.5M180.5 96.4v3.5M198 92.9h8.8M198 96.4h8.8M203.3 89.4v3.5M203.3 96.4v22.8M224.3 94.6h29.9M233.1 94.6v24.6M362.8 80.6v3.6M180.5 103.4v1.8M203.2 113.9h10.6"/>
<path d="M203.3 119.2h8.8M217.3 113.9h15.8M220.8 119.2h12.3M366.3 110.4h8.8M366.3 105.2v8.8M366.3 117.4v3.5M385.6 110.4h5.3M390.8 105.2v5.2M199.8 136.7v1.8l3.5-.1M212 138.4h8.9M220.8 138.4v5.3M187.5 141.9v7.1"/>
<path d="M187.5 149h12.3M217.3 143.7v1.8M217.3 149v1.7M217.3 150.7h7.1M224.4 143.7h-24.6v28.1l5.3-.1M131.4 168.2h12.3M152.4 168.2h21.1M154.2 168.2v1.8M173.5 168.2v7.1M173.5 175.3h31.6M205.1 178.7h-31.6v5.4M229.6 175.3h28"/>
<path d="M229.6 178.7h28M229.6 177h3.5M231.3 163v8.7h-1.7M231.3 164.7h5.3M236.6 164.7v1.8M241.9 177h15.7M119.2 198v1.8M131.4 184h12.3M152.4 184h21.1M154.2 184v1.8M184 182.2h21M184 182.2v10.6"/>
<path d="M189.3 185.7v7.1M189.3 185.8h15.8M205.1 189.3h-3.6v21.1M229.6 180.5h42.1M229.6 189.3h3.5M233.1 189.3v21.1M80.6 219.1h29.8M80.6 215.6h29.8M87.6 213.8v1.8M99.9 213.8v5.3M140.2 219.1h10.5M150.7 219.1v19.3"/>
<path d="M171.7 201.5v5.3M171.7 206.8h29.9M184 201.5v5.3M189.3 201.5v5.3M201.5 203.3h10.6M222.5 203.3h10.6M80.6 234.8h29.8M84.1 233.1v1.8M96.4 231.3h14M140.2 234.8h3.5v5.3M150.7 238.3h71.9M171.7 229.6v19.3"/>
<path d="M171.7 236.6h50.9M180.5 236.6v8.8M182.2 229.6h3.6M185.8 227.8v1.8M189.3 238.3v7.1M82.3 248.8h28.1M84.1 247.1v1.8M84.1 259.4v1.8M96.4 245.4h14M129.7 257.6h14M140.2 248.8h3.5M143.7 240.1h78.9"/>
<path d="M171.7 252.3v5.3M171.7 257.6h47.4M180.5 255.9v1.7M189.3 255.9v1.7M196.3 240.1v5.3M196.3 255.9v1.7M203.3 241.9v3.5M203.3 255.9v1.7M208.5 243.6v1.8M208.5 255.9v1.7M222.6 245.4h-3.5v15.8M222.6 243.6h-71.9v17.6"/>
<path d="M222.6 241.9h-78.9v7M80.6 261.1h19.3M138.4 261.1h12.3"/>
</g>
<g fill="#f0f" stroke="#f0f" stroke-width=".19">
<circle cx="57.8" cy="29.8" r=".32"/>
<circle cx="359.3" cy="28" r=".33"/>
<circle cx="361" cy="40.3" r=".32"/>
<circle cx="52.5" cy="31.5" r=".33"/>
<circle cx="75.3" cy="35" r=".32"/>
<circle cx="75.3" cy="73.6" r=".32"/>
<circle cx="201.5" cy="33.3" r=".33"/>
<circle cx="201.5" cy="36.8" r=".33"/>
<circle cx="231.3" cy="35" r=".33"/>
<circle cx="231.3" cy="54.3" r=".33"/>
<circle cx="171.7" cy="33.3" r=".32"/>
<circle cx="155.9" cy="36.8" r=".32"/>
<circle cx="178.7" cy="33.3" r=".33"/>
<circle cx="180.5" cy="33.3" r=".32"/>
<circle cx="180.5" cy="36.8" r=".32"/>
<circle cx="154.2" cy="168.2" r=".32"/>
<circle cx="161.2" cy="168.2" r=".33"/>
<circle cx="182.2" cy="92.9" r=".32"/>
<circle cx="182.2" cy="96.4" r=".32"/>
<circle cx="180.5" cy="92.9" r=".32"/>
<circle cx="180.5" cy="96.4" r=".32"/>
<circle cx="164.7" cy="96.4" r=".32"/>
<circle cx="175.2" cy="92.9" r=".33"/>
<circle cx="203.3" cy="96.4" r=".32"/>
<circle cx="233.1" cy="94.6" r=".32"/>
<circle cx="233.1" cy="113.9" r=".32"/>
<circle cx="203.3" cy="92.9" r=".32"/>
<circle cx="217.3" cy="150.7" r=".32"/>
<circle cx="199.7" cy="148.9" r=".32"/>
<circle cx="217.3" cy="143.7" r=".32"/>
<circle cx="220.8" cy="143.7" r=".32"/>
<circle cx="154.2" cy="184" r=".32"/>
<circle cx="161.2" cy="184" r=".33"/>
<circle cx="264.6" cy="180.5" r=".32"/>
<circle cx="362.8" cy="73.6" r=".33"/>
<circle cx="77.1" cy="29.8" r=".32"/>
<circle cx="54.3" cy="52.5" r=".32"/>
<circle cx="54.3" cy="89.3" r=".32"/>
<circle cx="57.8" cy="68.3" r=".32"/>
<circle cx="52.5" cy="70.1" r=".33"/>
<circle cx="77.1" cy="68.3" r=".32"/>
<circle cx="366.2" cy="110.4" r=".32"/>
<circle cx="84.1" cy="248.8" r=".32"/>
<circle cx="196.3" cy="240.1" r=".33"/>
<circle cx="208.5" cy="243.6" r=".32"/>
<circle cx="189.3" cy="257.6" r=".32"/>
<circle cx="171.7" cy="236.6" r=".32"/>
<circle cx="203.3" cy="241.8" r=".32"/>
<circle cx="189.3" cy="238.3" r=".32"/>
<circle cx="208.5" cy="257.6" r=".32"/>
<circle cx="180.5" cy="257.6" r=".32"/>
<circle cx="219" cy="257.6" r=".33"/>
<circle cx="203.3" cy="257.6" r=".32"/>
<circle cx="180.5" cy="236.6" r=".32"/>
<circle cx="87.6" cy="215.5" r=".33"/>
<circle cx="84.1" cy="234.8" r=".32"/>
<circle cx="196.3" cy="257.6" r=".33"/>
<circle cx="213.8" cy="19.2" r=".33"/>
<circle cx="178.7" cy="36.8" r=".33"/>
<circle cx="233.1" cy="203.3" r=".32"/>
<circle cx="231.3" cy="164.7" r=".33"/>
<circle cx="84.1" cy="261.1" r=".32"/>
<circle cx="201.5" cy="203.3" r=".33"/>
<circle cx="364.5" cy="28" r=".32"/>
<circle cx="203.3" cy="113.9" r=".32"/>
<circle cx="201.5" cy="54.3" r=".33"/>
<circle cx="201.5" cy="206.8" r=".33"/>
<circle cx="184" cy="206.8" r=".33"/>
<circle cx="189.3" cy="206.8" r=".32"/>
<circle cx="99.9" cy="219" r=".33"/>
</g>
<text font-size="4.5" x="348.1" y="268.5">FieldMarker</text>
<g font-size="3.7">
<text x="229.6" y="17.2">5v →　2v</text>
<text x="224.3" y="73.3">2v →　2v</text>
</g>
<g font-size="2.8" fill="#008000">
<text x="29.8" y="25.4">STEM</text>
<text x="29.8" y="64">FRUIT</text>
<text x="170" y="193.6">AG</text>
<text x="240.1" y="237.1">3v3</text>
<text x="240.1" y="238.8">CE</text>
<text x="240.1" y="245.8">DG</text>
<text x="240.1" y="240.6">SCLK</text>
<text x="240.1" y="242.3">MOSI</text>
<text x="240.1" y="244.1">MISO</text>
</g>
<g font-size="2.8">
<text x="360.7" y="273">T I T L E</text>
<text x="330.5" y="276.5">PiNode3</text>
<text x="380.5" y="276.3">AD_SPI</text>
<text x="391.7" y="286.6">3</text>
<text x="400.6" y="286.6">3</text>
</g>
<g font-size="2.3">
<text x="234.8" y="82.5">C43重複削除　20240412</text>
<text x="256" y="268.4">APPROVAL</text>
<text x="275.5" y="268.4">CHECK</text>
<text x="292.6" y="268.4">DESIGN</text>
<text x="310.2" y="268.2">DRAWN</text>
<text x="333.2" y="279.6">PCB No</text>
<text x="359.5" y="279.8">UNIT CODE</text>
<text x="385.4" y="279.6">DOCUMENT No</text>
<text x="325.6" y="286.6">DATE OF ISSUE :</text>
<text x="334" y="283.3">&lt;OrgAddr1&gt;</text>
<text x="348.9" y="286.5">Friday, April 12, 2024</text>
<text x="363.6" y="283.1">&lt;OrgAddr2&gt;</text>
<text x="381.5" y="286.6">Sheet</text>
<text x="389.6" y="283.3">&lt;Doc&gt;</text>
<text x="396.4" y="286.5">of</text>
</g>
<g font-size="2.3" fill="#008000">
<text x="185.8" y="137">2v048</text>
<text x="159.5" y="163.3">STEM</text>
<text x="159.5" y="179.1">FRUIT</text>
<text x="262.9" y="175.6">CE0</text>
<text x="85.9" y="208.9">OE</text>
<text x="98.1" y="208.9">CE1</text>
<text x="82.3" y="228.1">SCLK</text>
<text x="231.3" y="233.4">SPI</text>
<text x="82.3" y="242.1">MOSI</text>
<text x="82.3" y="254.4">MISO</text>
</g>
<g font-size="2.3" fill="#00f">
<text x="231.3" y="142.4">2.048v</text>
<text x="213.6" y="174.4">SAR_AD</text>
<text x="213.8" y="177.4">12bit</text>
</g>
<g font-size="2.1" fill="#f00">
<text x="200.5" y="17.2">AG</text>
<text x="177.7" y="24.3">AG</text>
<text x="218.2" y="28.6">AG</text>
<text x="74.5" y="40.9">AG</text>
<text x="212.9" y="47.9">AG</text>
<text x="360.1" y="46.1">AG</text>
<text x="177.9" y="49.7">AG</text>
<text x="53.4" y="58.4">AG</text>
<text x="202.2" y="76.8">AG</text>
<text x="74.5" y="79.5">AG</text>
<text x="179.5" y="83.8">AG</text>
<text x="361.9" y="88.2">AG</text>
<text x="53.4" y="95.2">AG</text>
<text x="214.7" y="107.5">AG</text>
<text x="179.6" y="109.2">AG</text>
<text x="365.4" y="125">AG</text>
<text x="216.5" y="154.8">AG</text>
<text x="153.3" y="177.6">AG</text>
<text x="235.7" y="174.1">DG</text>
<text x="153.3" y="193.4">AG</text>
<text x="118.3" y="207.4">DG</text>
<text x="200.7" y="214.4">AG</text>
<text x="232.2" y="214.4">DG</text>
<text x="218.2" y="264.7">DG</text>
</g>
<g font-size="1.9">
<text x="28" y="42.2">top</text>
<text x="61.3" y="43.9">1005/3p3</text>
<text x="28" y="80.7">top</text>
<text x="61.3" y="86">1005/3p3</text>
<text x="177" y="138.6">noMount</text>
<text x="164.7" y="166.6">noMount</text>
<text x="268.1" y="178.9">noMount</text>
<text x="164.7" y="182.4">noMount</text>
<text x="77.1" y="210.4">noMount</text>
<text x="103.4" y="210.4">noMount</text>
<text x="87.6" y="229.7">noMount</text>
<text x="87.6" y="243.7">noMount</text>
<text x="227.8" y="250.7">top</text>
<text x="87.6" y="256">noMount</text>
<text x="192.8" y="264.8">1005/3p3</text>
</g>
<g font-size="1.9" fill="#000080">
<text x="61.3" y="45.7">Varistor20v</text>
<text x="61.3" y="87.7">Varistor20v</text>
<text x="192.8" y="263">Varistor20v</text>
</g>
<g font-size="1.6" fill="#f00">
<text x="212.6" y="11.9">5va</text>
<text x="358.1" y="20.6">12va</text>
<text x="386.1" y="18.9">12v</text>
<text x="102.2" y="25.9">12va</text>
<text x="45.6" y="31">STEM+</text>
<text x="45.6" y="34.5">STEM-</text>
<text x="145.5" y="33">STEM+</text>
<text x="241.8" y="34.7">STEM_v</text>
<text x="145.5" y="36.3">STEM-</text>
<text x="102.2" y="64.4">12va</text>
<text x="43.8" y="69.6">FRUIT+</text>
<text x="361.5" y="66.2">5va</text>
<text x="386.3" y="66">5v</text>
<text x="43.8" y="73.1">FRUIT-</text>
<text x="214.3" y="73.2">5va</text>
<text x="147.2" y="95.9">FRUIT-</text>
<text x="147.2" y="92.5">FRUIT+</text>
<text x="242.9" y="94.3">FRUIT_v</text>
<text x="365" y="103">3v3a</text>
<text x="389.8" y="102.8">3v3</text>
<text x="198.7" y="134.4">3v3a</text>
<text x="199.8" y="143.2">2v048</text>
<text x="230.3" y="160.7">3v3</text>
<text x="134.4" y="167.9">STEM_v</text>
<text x="248.8" y="178.3">MOSI</text>
<text x="248.8" y="174.7">SCLK</text>
<text x="248.8" y="176.5">MISO</text>
<text x="134.4" y="183.7">FRUIT_v</text>
<text x="280.7" y="181.1">CE0#</text>
<text x="118.1" y="195.7">3v3</text>
<text x="59.6" y="216.1">GPIO25_SPI_OE#</text>
<text x="59.6" y="219.6">CE1#</text>
<text x="184.7" y="225.5">3v3</text>
<text x="96.4" y="230.8">GPIO25_SPI_OE#</text>
<text x="64.8" y="235.4">SCLK</text>
<text x="96.4" y="244.9">GPIO25_SPI_OE#</text>
<text x="66.6" y="249.4">MOSI</text>
<text x="129.7" y="257.1">GPIO25_SPI_OE#</text>
<text x="63.4" y="261.7">MISO</text>
</g>
<g font-size="1.6" fill="#000080">
<text x="221.7" y="22.4">C33</text>
<text x="28" y="27.2">CN9</text>
<text x="89.4" y="27.2">L19</text>
<text x="173.5" y="27.7">C34</text>
<text x="175.3" y="29.5">1n</text>
<text x="204.2" y="24.2">R39</text>
<text x="205" y="27">12k</text>
<text x="220.8" y="24.2">0.1u</text>
<text x="371.5" y="27.7">L18</text>
<text x="373.3" y="25.9">MPZ2012S102AT</text>
<text x="61.3" y="34.7">R41</text>
<text x="68.3" y="34.7">0</text>
<text x="78.9" y="33">0.1u</text>
<text x="79.7" y="31.2">C35</text>
<text x="87.6" y="33">MPZ2012S102AT</text>
<text x="159.5" y="33">R42</text>
<text x="166.5" y="33">47k</text>
<text x="183.1" y="34.7">C38</text>
<text x="187.5" y="31.2">R40</text>
<text x="194.5" y="31.2">30k</text>
<text x="219.4" y="32.8">LMC6482</text>
<text x="219.6" y="31.2">U9A</text>
<text x="347" y="34.7">100uF</text>
<text x="348.7" y="33">C36</text>
<text x="366.3" y="33">C37</text>
<text x="366.3" y="34.7">1u/25v</text>
<text x="28" y="38.2">XH-3</text>
<text x="49.1" y="40">D21</text>
<text x="54.3" y="40">D22</text>
<text x="173.5" y="41.7">C39</text>
<text x="182.2" y="36.5">0.1u</text>
<text x="185.8" y="40">R43</text>
<text x="194.5" y="40">30k</text>
<text x="175.3" y="43.5">1n</text>
<text x="210.6" y="52.2">C40</text>
<text x="217.3" y="52.2">33p</text>
<text x="28" y="65.7">CN10</text>
<text x="89.4" y="65.7">L20</text>
<text x="208.5" y="62.8">R44</text>
<text x="220.8" y="62.8">12k</text>
<text x="78.9" y="71.5">0.1u</text>
<text x="79.7" y="69.8">C41</text>
<text x="87.6" y="71.5">MPZ2012S102AT</text>
<text x="371.5" y="71.5">MPZ2012S102AT</text>
<text x="28" y="76.8">XH-3</text>
<text x="49.1" y="76.8">D23</text>
<text x="54.3" y="76.8">D24</text>
<text x="63.1" y="73.3">R45</text>
<text x="70.1" y="73.3">0</text>
<text x="369.8" y="73.3">L21</text>
<text x="205.9" y="83.8">R46</text>
<text x="364.5" y="78.5">C42</text>
<text x="364.5" y="80.3">1u/25v</text>
<text x="175.3" y="87.3">C44</text>
<text x="177" y="89.1">1n</text>
<text x="206.8" y="86.6">10k</text>
<text x="163" y="92.5">R48</text>
<text x="170" y="92.5">47k</text>
<text x="184.9" y="94.3">C45</text>
<text x="187.5" y="90.8">R47</text>
<text x="198" y="90.8">10k</text>
<text x="220.8" y="90.8">U9B</text>
<text x="220.8" y="92.5">LMC6482</text>
<text x="175.3" y="101.3">C46</text>
<text x="184" y="96.1">0.1u</text>
<text x="187.5" y="99.6">R49</text>
<text x="196.2" y="99.6">10k</text>
<text x="177" y="103.1">1n</text>
<text x="210.6" y="111.8">C47</text>
<text x="217.3" y="111.8">33p</text>
<text x="373.3" y="110.1">L22</text>
<text x="375" y="108.3">MPZ2012S102AT</text>
<text x="368" y="115.4">C48</text>
<text x="368" y="117.1">1u/25v</text>
<text x="210.3" y="122.3">R50</text>
<text x="220.8" y="122.3">10k</text>
<text x="187.5" y="134.6">TP7</text>
<text x="206.5" y="136.4">R51</text>
<text x="212" y="136.4">8k2</text>
<text x="230.8" y="139.2">U10</text>
<text x="210.3" y="146.9">C49</text>
<text x="210.3" y="148.6">1u/25v</text>
<text x="231" y="154.6">ADR5040</text>
<text x="161.2" y="160.9">TP8</text>
<text x="141.9" y="166.2">R52</text>
<text x="152.4" y="166.2">1k</text>
<text x="239.2" y="167.9">C50</text>
<text x="156" y="171.4">C51</text>
<text x="156" y="173.2">10n</text>
<text x="211.5" y="168.9">U11</text>
<text x="238.3" y="169.7">0.1u</text>
<text x="264.6" y="173.2">TP9</text>
<text x="161.2" y="176.7">TP10</text>
<text x="232.7" y="176.7">R53</text>
<text x="238.3" y="176.7">47</text>
<text x="141.9" y="181.9">R54</text>
<text x="152.4" y="181.9">1k</text>
<text x="156" y="187.2">C52</text>
<text x="156" y="188.9">10n</text>
<text x="170.2" y="196">TP11</text>
<text x="178.7" y="196">R55</text>
<text x="178.7" y="197.7">100k</text>
<text x="191" y="197.7">100k</text>
<text x="191.9" y="196">R56</text>
<text x="211.7" y="193.2">MCP3204</text>
<text x="120.9" y="203">0.1u</text>
<text x="121.8" y="201.2">C53</text>
<text x="210.3" y="203">L23</text>
<text x="212" y="201.2">MPZ2012S102AT</text>
<text x="87.6" y="206.5">TP12</text>
<text x="99.9" y="206.5">TP13</text>
<text x="116.9" y="212.8">U12A</text>
<text x="84.1" y="225.8">TP14</text>
<text x="117" y="223">SN74LVC125A</text>
<text x="131.4" y="222.2">R57</text>
<text x="137.4" y="222.2">27</text>
<text x="171.7" y="227.5">MPZ2012S102AT</text>
<text x="116.9" y="228.6">U12B</text>
<text x="170" y="229.3">L24</text>
<text x="226.9" y="233.8">CN11</text>
<text x="84.1" y="239.8">TP15</text>
<text x="117" y="238.7">SN74LVC125A</text>
<text x="131.4" y="238">R58</text>
<text x="137.4" y="238">27</text>
<text x="116.9" y="242.6">U12C</text>
<text x="173.5" y="250.3">C54</text>
<text x="177" y="246.8">D25</text>
<text x="185.8" y="246.8">D26</text>
<text x="192.8" y="246.8">D27</text>
<text x="199.8" y="246.8">D28</text>
<text x="205" y="246.8">D29</text>
<text x="227.8" y="248.5">XH-6</text>
<text x="84.1" y="252">TP16</text>
<text x="113.9" y="255">U12D</text>
<text x="117" y="252.7">SN74LVC125A</text>
<text x="131.4" y="252">R59</text>
<text x="137.4" y="252">27</text>
<text x="173.8" y="252">0.1u</text>
<text x="99.9" y="264.3">R60</text>
<text x="105.8" y="264.3">47</text>
<text x="113.9" y="266.1">SN74LVC125A</text>
<text x="129.7" y="264.3">R61</text>
<text x="135.6" y="264.3">27</text>
</g>
<g font-size="1.6">
<text x="36.3" y="29.7">1</text>
<text x="36.3" y="31.5">2</text>
<text x="36.3" y="33.2">3</text>
<text x="208.2" y="33.2">3</text>
<text x="213.7" y="30.3" transform="rotate(-90 213.7 30.3)">8</text>
<text x="218.5" y="35">1</text>
<text x="208.2" y="36.7">2</text>
<text x="213.7" y="41.6" transform="rotate(-90 213.7 41.6)">4</text>
<text x="347" y="36.5">25v/al</text>
<text x="36.3" y="68.3">1</text>
<text x="36.3" y="70.1">2</text>
<text x="36.3" y="71.8">3</text>
<text x="215.5" y="89.9" transform="rotate(-90 215.5 89.9)">8</text>
<text x="209.9" y="92.8">5</text>
<text x="220.3" y="94.6">7</text>
<text x="209.9" y="96.3">6</text>
<text x="215.5" y="101.2" transform="rotate(-90 215.5 101.2)">4</text>
<text x="227.5" y="143.6">1</text>
<text x="241.3" y="147.1">3</text>
<text x="227.5" y="150.7">2</text>
<text x="207.3" y="171.7">13</text>
<text x="225.5" y="171.7">14</text>
<text x="208.2" y="175.2">1</text>
<text x="208.2" y="178.7">2</text>
<text x="225.5" y="178.7">9</text>
<text x="225.5" y="176.9">10</text>
<text x="225.5" y="175.2">11</text>
<text x="208.2" y="182.2">3</text>
<text x="208.2" y="185.7">4</text>
<text x="225.5" y="185.7">5</text>
<text x="225.5" y="184">6</text>
<text x="225.5" y="180.5">8</text>
<text x="207.3" y="189.2">12</text>
<text x="225.5" y="189.2">7</text>
<text x="113.5" y="215.5">1</text>
<text x="113.5" y="219">2</text>
<text x="127.4" y="219">3</text>
<text x="113.5" y="231.3">4</text>
<text x="113.5" y="234.8">5</text>
<text x="127.4" y="234.8">6</text>
<text x="225.7" y="236.6">1</text>
<text x="225.7" y="238.3">2</text>
<text x="112.6" y="245.3">10</text>
<text x="225.7" y="240">3</text>
<text x="225.7" y="241.8">4</text>
<text x="225.7" y="243.5">5</text>
<text x="225.7" y="245.3">6</text>
<text x="113.5" y="248.8">9</text>
<text x="127.4" y="248.8">8</text>
<text x="125.6" y="257.6">13</text>
<text x="110.9" y="261.1">11</text>
<text x="125.6" y="261.1">12</text>
</g>
<g font-size="1.6" fill="#00f">
<text x="210.6" y="33.7">+</text>
<text x="356.3" y="32.9">+</text>
<text x="210.6" y="37.1">-</text>
<text x="212.4" y="93.2">+</text>
<text x="212.4" y="96.7">-</text>
</g>
<g font-size="1.6" fill="#004080">
<text x="230.5" y="144.4">V+</text>
<text x="236.8" y="147.9">NC</text>
<text x="230.5" y="151.4">V-</text>
<text x="211.2" y="172.5">Vref</text>
<text x="220.6" y="172.5">Vdd</text>
<text x="211.2" y="176">CH0</text>
<text x="211.2" y="179.4">CH1</text>
<text x="220" y="177.7">Dout</text>
<text x="220.3" y="176">CLK</text>
<text x="221" y="179.4">Din</text>
<text x="211.2" y="183">CH2</text>
<text x="216" y="181.2">CS/SHDN</text>
<text x="220.2" y="184.7">NC2</text>
<text x="211.2" y="186.5">CH4</text>
<text x="211.2" y="190">AGND</text>
<text x="218.6" y="190">DGND</text>
<text x="220.2" y="186.5">NC1</text>
<text x="116.5" y="216.3">1OE</text>
<text x="116.5" y="219.8">1A</text>
<text x="123.3" y="219.8">1Y</text>
<text x="116.5" y="232">2OE</text>
<text x="116.5" y="235.5">2A</text>
<text x="123.3" y="235.5">2Y</text>
<text x="116.5" y="249.5">3A</text>
<text x="116.5" y="246.1">3OE</text>
<text x="123.3" y="249.5">3Y</text>
<text x="114.8" y="261.8">4Y</text>
<text x="120.3" y="258.3">4OE</text>
<text x="121.5" y="261.8">4A</text>
</g>
<g font-size="1.3">
<text x="42.3" y="1.4">5</text>
<text x="123.6" y="1.4">4</text>
<text x="204.8" y="1.4">3</text>
<text x="286.1" y="1.4">2</text>
<text x="367.3" y="1.4">1</text>
<text x=".5" y="38.7">D</text>
<text x="408.5" y="38.7">D</text>
<text x=".5" y="110.2">C</text>
<text x="408.5" y="110.2">C</text>
<text x=".5" y="181.7">B</text>
<text x="408.5" y="181.7">B</text>
<text x=".5" y="253.3">A</text>
<text x="408.5" y="253.3">A</text>
<text x="42.3" y="289.3">5</text>
<text x="123.6" y="289.3">4</text>
<text x="204.8" y="289.3">3</text>
<text x="286.1" y="289.3">2</text>
<text x="367.3" y="289.3">1</text>
</g>
</svg>
